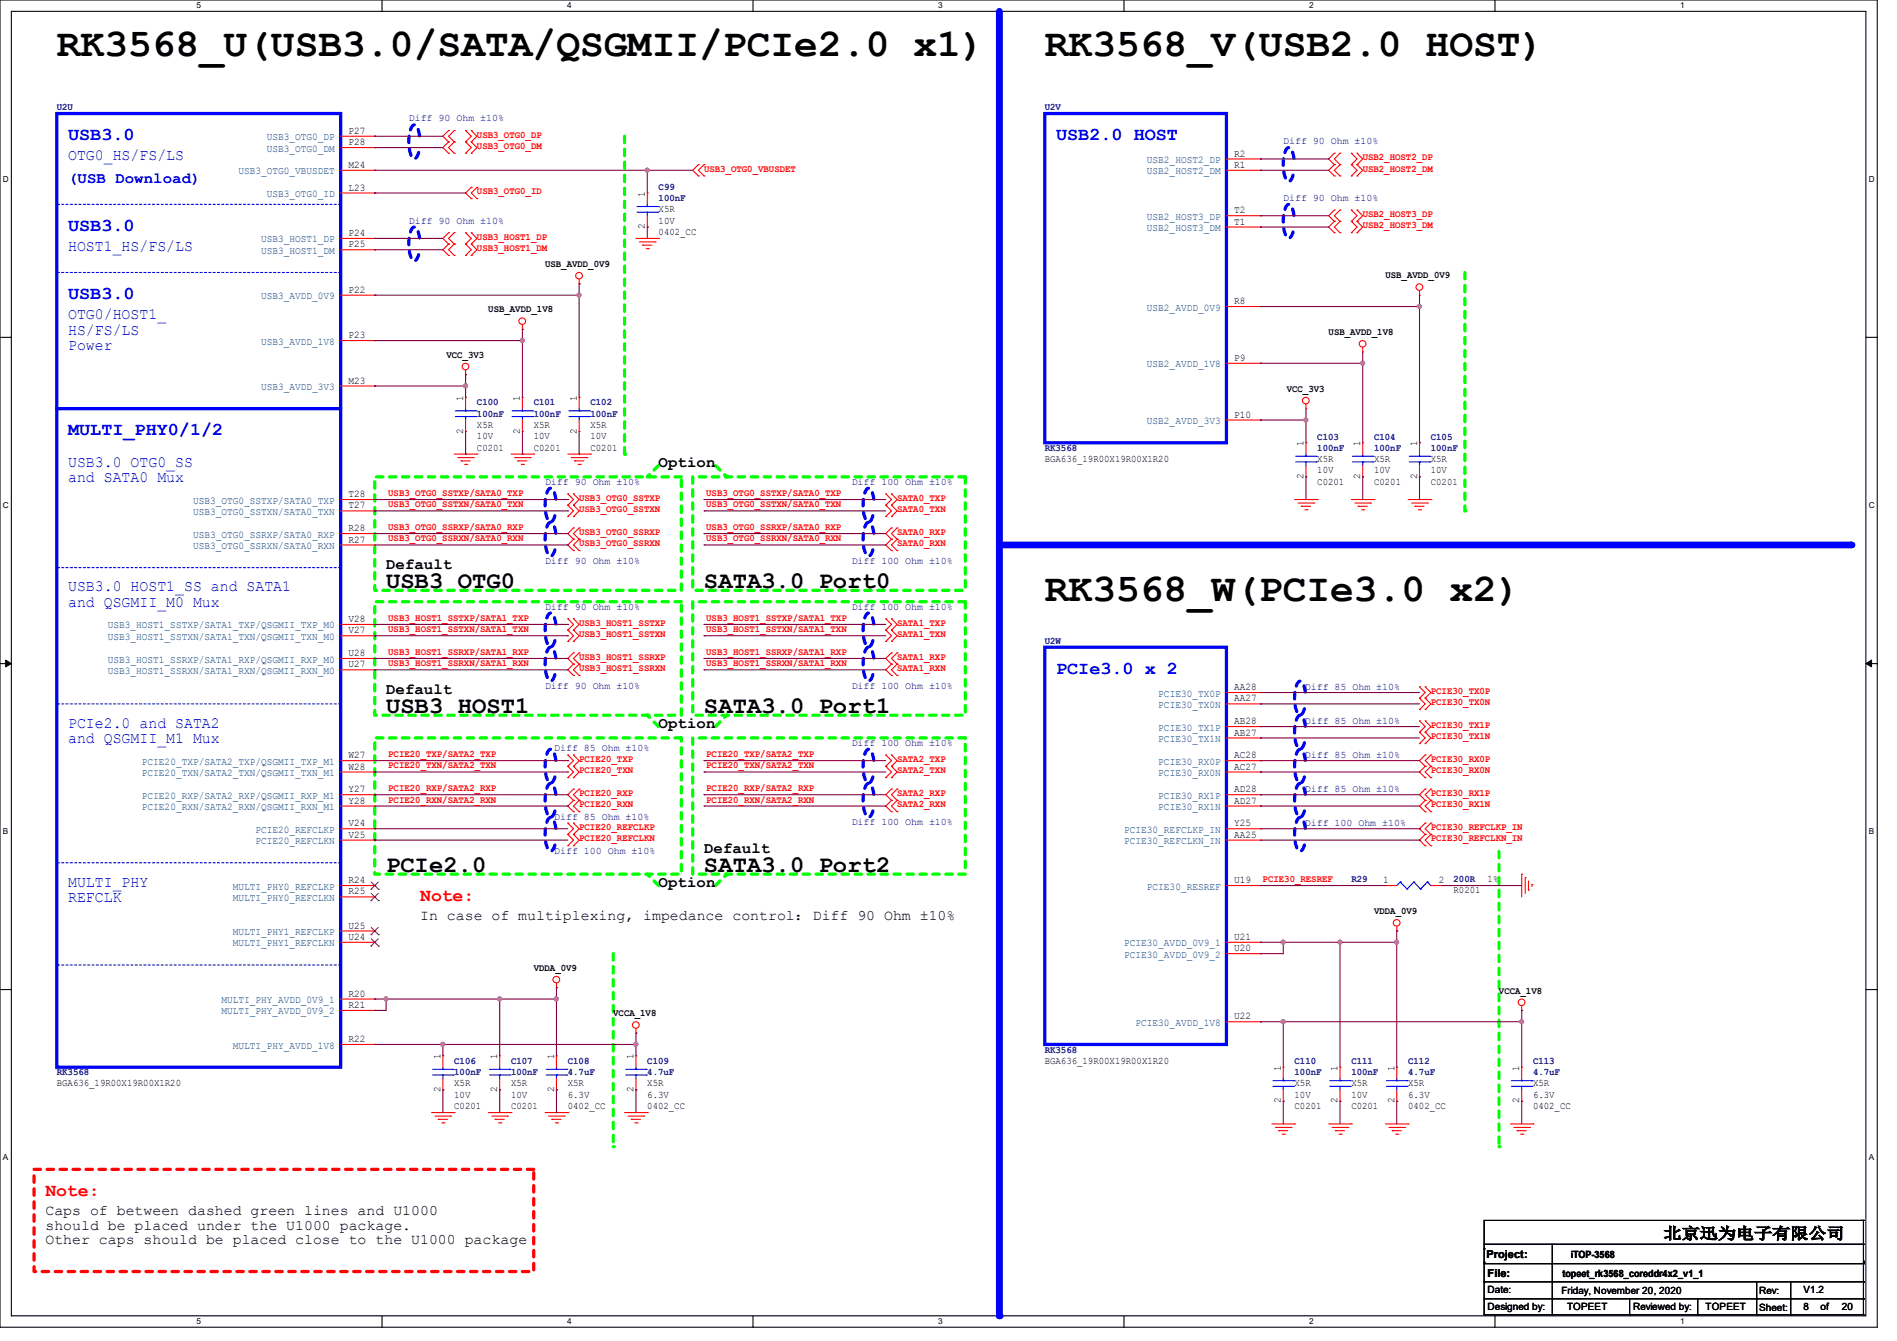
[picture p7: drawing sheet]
<svg xmlns="http://www.w3.org/2000/svg" width="297mm" height="210mm" viewBox="0 0 297 210" stroke-linecap="round" stroke-linejoin="round" font-family="sans-serif">
<path d="M0 0h293.9v207.9h-293.9zM1.8 1.8h290.3v204.3h-290.3z" fill="none" stroke="#000" stroke-width=".17"/>
<g fill="#fff">
<path d="M30.8 .2h.7v1.4h-.7z"/>
<path d="M30.8 206.2h.7v1.4h-.7z"/>
</g>
<path d="M59.8 0v1.8M59.8 206.1v1.8" fill="none" stroke="#000" stroke-width=".17"/>
<g fill="#fff">
<path d="M88.8 .2h.7v1.4h-.7z"/>
<path d="M88.8 206.2h.7v1.4h-.7z"/>
</g>
<path d="M117.9 0v1.8M117.9 206.1v1.8" fill="none" stroke="#000" stroke-width=".17"/>
<g fill="#fff">
<path d="M146.9 .2h.7v1.4h-.7z"/>
<path d="M146.9 206.2h.7v1.4h-.7z"/>
</g>
<path d="M176 0v1.8M176 206.1v1.8" fill="none" stroke="#000" stroke-width=".17"/>
<g fill="#fff">
<path d="M205 .2h.7v1.4h-.7z"/>
<path d="M205 206.2h.7v1.4h-.7z"/>
</g>
<path d="M234.1 0v1.8M234.1 206.1v1.8" fill="none" stroke="#000" stroke-width=".17"/>
<g fill="#fff">
<path d="M263.1 .2h.6v1.4h-.6z"/>
<path d="M263.1 206.2h.6v1.4h-.6z"/>
<path d="M.5 27.3h.9v1.4h-.9z"/>
<path d="M292.6 27.3h.9v1.4h-.9z"/>
<path d="M.5 78.4h.9v1.4h-.9z"/>
<path d="M292.6 78.4h.9v1.4h-.9z"/>
</g>
<path d="M0 52.8h1.8M292.1 52.8h1.8" fill="none" stroke="#000" stroke-width=".17"/>
<g fill="#fff">
<path d="M.5 129.5h.8v1.4h-.8z"/>
<path d="M292.6 129.5h.8v1.4h-.8z"/>
</g>
<path d="M0 103.9h1.8M292.1 103.9h1.8" fill="none" stroke="#000" stroke-width=".17"/>
<path d="M.9 103.4l.9 .5-.9 .5zM292.1 103.9l.9-.5v1z" fill="#000" stroke="#000" stroke-width=".16"/>
<g fill="#fff">
<path d="M.5 180.5h.8v1.4h-.8z"/>
<path d="M292.6 180.5h.8v1.4h-.8z"/>
</g>
<path d="M0 155h1.8M292.1 155h1.8" fill="none" stroke="#000" stroke-width=".17"/>
<path d="M156.5 1.8v204.3" fill="none" stroke="#00f" stroke-width="1.1"/>
<circle cx="156.5" cy="206.1" r=".53" fill="#00f"/>
<path d="M156.5 85.3h133.3" fill="none" stroke="#00f" stroke-width="1.1"/>
<circle cx="289.8" cy="85.3" r=".53" fill="#00f"/>
<path d="M97.8 21.3v49.8" fill="none" stroke="#0f0" stroke-width=".51" stroke-dasharray="1 1"/>
<circle cx="97.8" cy="71.1" r=".25" fill="#0f0" stroke-dasharray="1 1"/>
<path d="M96 149.4v30.2" fill="none" stroke="#0f0" stroke-width=".51" stroke-dasharray="1 1"/>
<circle cx="96" cy="179.6" r=".25" fill="#0f0" stroke-dasharray="1 1"/>
<path d="M229.4 42.7v37.3" fill="none" stroke="#0f0" stroke-width=".51" stroke-dasharray="1 1"/>
<circle cx="229.4" cy="80" r=".25" fill="#0f0" stroke-dasharray="1 1"/>
<path d="M234.7 133.3v46.3" fill="none" stroke="#0f0" stroke-width=".51" stroke-dasharray="1 1"/>
<circle cx="234.7" cy="179.6" r=".25" fill="#0f0" stroke-dasharray="1 1"/>
<path d="M5.3 183.1h78.3v16h-78.3z" fill="none" stroke="#f00" stroke-width=".51" stroke-dasharray="1 1"/>
<path d="M58.7 74.7h48v17.8h-48zM108.5 74.7h42.6v17.8h-42.6zM58.7 94.2h48v17.8h-48zM108.5 94.2h42.6v17.8h-42.6zM58.7 115.6h48v21.3h-48zM108.5 115.6h42.6v21.3h-42.6zM103.1 138.7l-1.8-1.8" fill="none" stroke="#0f0" stroke-width=".51" stroke-dasharray="1 1"/>
<g fill="none" stroke="#00f" stroke-width=".51" stroke-dasharray="1 1">
<path d="M65.7 21.3a2.02 2.02 0 0 0-.8-1.7 1.41 1.41 0 0 0-.8 1.3 5.6 5.6 0 0 0 .5 3.9h.3a1.41 1.41 0 0 0 .7-1.3l.1-.6M65.7 37.3a2.02 2.02 0 0 0-.8-1.7 1.41 1.41 0 0 0-.8 1.3 5.6 5.6 0 0 0 .5 3.9l.3 .1a1.41 1.41 0 0 0 .7-1.4l.1-.6M202.6 24.8a2.02 2.02 0 0 0-.8-1.7 1.41 1.41 0 0 0-.8 1.3 5.6 5.6 0 0 0 .6 3.9l.2 .1a1.41 1.41 0 0 0 .7-1.3l.1-.7M202.6 33.7a2.02 2.02 0 0 0-.8-1.7 1.41 1.41 0 0 0-.8 1.3 5.6 5.6 0 0 0 .6 3.9l.2 .1a1.41 1.41 0 0 0 .7-1.3l.1-.7M87 78.2a2.02 2.02 0 0 0-.8-1.7 1.41 1.41 0 0 0-.7 1.3 5.6 5.6 0 0 0 .5 3.9h.2a1.41 1.41 0 0 0 .8-1.3l.1-.6M136.8 78.2a2.02 2.02 0 0 0-.8-1.7 1.41 1.41 0 0 0-.8 1.3 5.6 5.6 0 0 0 .6 3.9h.2a1.41 1.41 0 0 0 .7-1.3l.1-.6M87 97.7a2.02 2.02 0 0 0-.8-1.7 1.41 1.41 0 0 0-.7 1.3 5.6 5.6 0 0 0 .5 3.9l.2 .1a1.41 1.41 0 0 0 .8-1.3l.1-.7M87 83.5a2.02 2.02 0 0 0-.8-1.7 1.41 1.41 0 0 0-.7 1.3 5.6 5.6 0 0 0 .5 3.9l.2 .1a1.41 1.41 0 0 0 .8-1.3l.1-.7M136.8 83.5a2.02 2.02 0 0 0-.8-1.7 1.41 1.41 0 0 0-.8 1.3 5.6 5.6 0 0 0 .6 3.9l.2 .1a1.41 1.41 0 0 0 .7-1.3l.1-.7M136.8 97.7a2.02 2.02 0 0 0-.8-1.7 1.41 1.41 0 0 0-.8 1.3 5.6 5.6 0 0 0 .6 3.9l.2 .1a1.41 1.41 0 0 0 .7-1.3l.1-.7M87 103.1a2.02 2.02 0 0 0-.8-1.8 1.41 1.41 0 0 0-.7 1.4 5.6 5.6 0 0 0 .5 3.8l.2 .1a1.41 1.41 0 0 0 .8-1.3l.1-.6M87 119.1a2.02 2.02 0 0 0-.8-1.8 1.41 1.41 0 0 0-.7 1.4 5.6 5.6 0 0 0 .5 3.8l.2 .1a1.41 1.41 0 0 0 .8-1.3l.1-.6"/>
<path d="M136.8 103.1a2.02 2.02 0 0 0-.8-1.8 1.41 1.41 0 0 0-.8 1.4 5.6 5.6 0 0 0 .6 3.8l.2 .1a1.41 1.41 0 0 0 .7-1.3l.1-.6M136.8 119.1a2.02 2.02 0 0 0-.8-1.8 1.41 1.41 0 0 0-.8 1.4 5.6 5.6 0 0 0 .6 3.8l.2 .1a1.41 1.41 0 0 0 .7-1.3l.1-.6M204.4 108.4a2.02 2.02 0 0 0-.8-1.7 1.41 1.41 0 0 0-.8 1.3 5.6 5.6 0 0 0 .5 3.9l.3 .1a1.41 1.41 0 0 0 .7-1.3l.1-.7M204.4 113.7a2.02 2.02 0 0 0-.8-1.7 1.41 1.41 0 0 0-.8 1.3 5.6 5.6 0 0 0 .5 3.9l.3 .1a1.41 1.41 0 0 0 .7-1.3l.1-.7M204.4 119.1a2.02 2.02 0 0 0-.8-1.8 1.41 1.41 0 0 0-.8 1.4 5.6 5.6 0 0 0 .5 3.8l.3 .1a1.41 1.41 0 0 0 .7-1.3l.1-.6M87 124.4a2.02 2.02 0 0 0-.8-1.7 1.41 1.41 0 0 0-.7 1.3 5.6 5.6 0 0 0 .5 3.9l.2 .1a1.41 1.41 0 0 0 .8-1.3l.1-.7M87 129.7a2.02 2.02 0 0 0-.8-1.7 1.41 1.41 0 0 0-.7 1.3 5.6 5.6 0 0 0 .5 3.9l.2 .1a1.41 1.41 0 0 0 .8-1.3l.1-.7M136.8 124.4a2.02 2.02 0 0 0-.8-1.7 1.41 1.41 0 0 0-.8 1.3 5.6 5.6 0 0 0 .6 3.9l.2 .1a1.41 1.41 0 0 0 .7-1.3l.1-.7M204.4 124.4a2.02 2.02 0 0 0-.8-1.7 1.41 1.41 0 0 0-.8 1.3 5.6 5.6 0 0 0 .5 3.9l.3 .1a1.41 1.41 0 0 0 .7-1.3l.1-.7M204.4 129.7a2.02 2.02 0 0 0-.8-1.7 1.41 1.41 0 0 0-.8 1.3 5.6 5.6 0 0 0 .5 3.9l.3 .1a1.41 1.41 0 0 0 .7-1.3l.1-.7"/>
</g>
<circle cx="101.3" cy="136.9" r=".25" fill="#0f0" stroke-dasharray="1 1"/>
<path d="M112 138.7l1.8-1.8" fill="none" stroke="#0f0" stroke-width=".51" stroke-dasharray="1 1"/>
<circle cx="113.8" cy="136.9" r=".25" fill="#0f0" stroke-dasharray="1 1"/>
<path d="M103.1 113.8l-1.8-1.8" fill="none" stroke="#0f0" stroke-width=".51" stroke-dasharray="1 1"/>
<circle cx="101.3" cy="112" r=".25" fill="#0f0" stroke-dasharray="1 1"/>
<path d="M112 113.8l1.8-1.8" fill="none" stroke="#0f0" stroke-width=".51" stroke-dasharray="1 1"/>
<circle cx="113.8" cy="112" r=".25" fill="#0f0" stroke-dasharray="1 1"/>
<path d="M103.1 72.9l-1.8 1.8" fill="none" stroke="#0f0" stroke-width=".51" stroke-dasharray="1 1"/>
<circle cx="101.3" cy="74.7" r=".25" fill="#0f0" stroke-dasharray="1 1"/>
<path d="M112 72.9l1.8 1.8" fill="none" stroke="#0f0" stroke-width=".51" stroke-dasharray="1 1"/>
<circle cx="113.8" cy="74.7" r=".25" fill="#0f0" stroke-dasharray="1 1"/>
<g fill="none" stroke="#f00" stroke-width=".17">
<path d="M70.2 20.4h.1M70.2 22.2h.1M70.2 24h.1M70.2 36.4h.1M70.2 38.2h.1M70.2 20.4l-.9 .9 .9 .9M70.2 22.2l-.9 .9 .9 .9M70.2 36.4l-.9 .9 .9 .9M70.2 38.2l-.9 .9 .9 .9M71.1 22.2h.1M71.1 20.4h.1M71.1 24h.1"/>
<path d="M71.1 38.2h.1M71.1 36.4h.1M71.1 20.4l-.9 .9 .9 .9M71.1 22.2l-.9 .9 .9 .9M71.1 36.4l-.9 .9 .9 .9M71.1 38.2l-.9 .9 .9 .9M72.9 22.2h.1M72.9 20.4h.1M72.9 24h.1M72.9 38.2h.1M72.9 36.4h.1M72.9 20.4l.9 .9-.9 .9"/>
<path d="M72.9 22.2l.9 .9-.9 .9M72.9 36.4l.9 .9-.9 .9M72.9 38.2l.9 .9-.9 .9M73.8 22.2h.1M73.8 20.4h.1M73.8 24h.1M73.8 29.3h.1M73.8 31.1h.1M73.8 38.2h.1M73.8 36.4h.1M73.8 20.4l.9 .9-.9 .9M73.8 22.2l.9 .9-.9 .9"/>
<path d="M73.8 29.3l-.9 .9 .9 .9M73.8 36.4l.9 .9-.9 .9M73.8 38.2l.9 .9-.9 .9M74.7 31.1h.1M74.7 29.3h.1M74.7 29.3l-.9 .9 .9 .9M99.6 37.3h3.5M100.1 37.9h2.5M100.6 38.4h.1M100.6 38.4h1.5M101.2 38.9h.3M101.5 38.9h.1"/>
<path d="M102.6 37.9h.1M103.1 37.3h.1M109.3 25.8h.1M109.3 27.6h.1M109.3 25.8l-.8 .9 .8 .9M110.2 27.6h.1M110.2 25.8h.1M110.2 25.8l-.9 .9 .9 .9M208.9 24h.1M208.9 25.8h.1M208.9 27.6h.1M208.9 32.9h.1"/>
<path d="M208.9 34.7h.1M208.9 36.4h.1M208.9 24l-.9 .9 .9 .9M208.9 25.8l-.9 .9 .9 .9M208.9 32.9l-.9 .9 .9 .9M208.9 34.7l-.9 .9 .9 .8M209.8 25.8h.1M209.8 24h.1M209.8 27.6h.1M209.8 34.7h.1M209.8 32.9h.1M209.8 36.4h.1"/>
<path d="M209.8 24l-.9 .9 .9 .9M209.8 25.8l-.9 .9 .9 .9M209.8 32.9l-.9 .9 .9 .9M209.8 34.7l-.9 .9 .9 .8M211.6 25.8h.1M211.6 24h.1M211.6 27.6h.1M211.6 34.7h.1M211.6 32.9h.1M211.6 36.4h.1M211.6 24l.9 .9-.9 .9M211.6 25.8l.9 .9-.9 .9"/>
<path d="M211.6 32.9l.9 .9-.9 .9M211.6 34.7l.9 .9-.9 .8M212.5 25.8h.1M212.5 24h.1M212.5 27.6h.1M212.5 34.7h.1M212.5 32.9h.1M212.5 36.4h.1M212.5 24l.9 .9-.9 .9M212.5 25.8l.9 .9-.9 .9M212.5 32.9l.9 .9-.9 .9M212.5 34.7l.9 .9-.9 .8"/>
<path d="M70.2 40h.1M71.1 40h.1M72.9 58.7h.1M72.9 40h.1M72.9 58v.7M73.8 40h.1M81.8 51.6h.1M81.8 50.8v.8M90.7 44.4h.1M90.7 43.7v.7M213.4 55.1h.1M213.4 54.4v.7"/>
<path d="M222.2 46.2h.1M222.2 45.5v.7M71.1 71.1h3.6M71.7 71.7h2.4M72.2 72.2h.1M72.2 72.2h1.4M72.7 72.7h.4M73.1 72.7h.1M74.1 71.7h.1M74.7 71.1h.1M80 71.1h3.6M80.6 71.7h2.4"/>
<path d="M81.1 72.2h.1M81.1 72.2h1.4M81.6 72.7h.4M82 72.7h.1M83 71.7h.1M83.6 71.1h.1M88.9 79.1h.1M88.9 77.3h.1M88.9 71.1h3.6M88.9 77.3l.9 .9-.9 .9M88.9 79.1l.9 .9-.9 .9M89.5 71.7h2.4"/>
<path d="M89.8 79.1h.1M89.8 77.3h.1M89.8 77.3l.9 .9-.9 .9M89.8 79.1l.9 .9-.9 .9M90 72.2h.1M90 72.2h1.4M90.5 72.7h.3M90.7 62.2h.1M90.7 67.6h.1M90.7 62.2v1.8M90.7 65.8v1.8M90.8 72.7h.1"/>
<path d="M91.9 71.7h.1M92.5 71.1h.1M138.7 79.1h.1M138.7 77.3h.1M138.7 79.1l.9 .9-.9 .9M138.7 77.3l.9 .9-.9 .9M139.6 79.1h.1M139.6 77.3h.1M139.6 79.1l.9 .9-.9 .9M139.6 77.3l.9 .9-.9 .9M202.7 78.2h3.5M203.2 78.8h2.5"/>
<path d="M203.8 79.3h.1M203.8 79.3h1.4M204.3 79.8h.3M204.5 64h.1M204.5 69.3h.1M204.5 74.7h.1M204.5 63.3v.7M204.5 69.3v1.8M204.5 72.9v1.8M204.6 79.8h.1M205.7 78.8h.1M206.2 78.2h.1"/>
<path d="M211.6 78.2h3.5M212.1 78.8h2.5M212.6 79.3h.1M212.6 79.3h1.5M213.2 79.8h.3M213.5 79.8h.1M214.6 78.8h.1M215.1 78.2h.1M220.5 78.2h3.5M221 78.8h2.5M221.5 79.3h.1M221.5 79.3h1.5"/>
<path d="M222.1 79.8h.3M222.2 69.3h.1M222.2 74.7h.1M222.2 69.3v1.8M222.2 72.9v1.8M222.4 79.8h.1M223.5 78.8h.1M224 78.2h.1M88.9 80.9h.1M88.9 98.7h.1M88.9 96.9h.1M88.9 96.9l.9 .9-.9 .9"/>
<path d="M88.9 98.7l.9 .9-.9 .9M89.8 80.9h.1M89.8 82.7h.1M89.8 84.5h.1M89.8 86.2h.1M89.8 98.7h.1M89.8 96.9h.1M89.8 82.7l-.9 .9 .9 .9M89.8 84.5l-.9 .8 .9 .9M89.8 96.9l.9 .9-.9 .9M89.8 98.7l.9 .9-.9 .9M90.7 84.5h.1"/>
<path d="M90.7 82.7h.1M90.7 86.2h.1M90.7 82.7l-.9 .9 .9 .9M90.7 84.5l-.9 .8 .9 .9M138.7 98.7h.1M138.7 96.9h.1M138.7 80.9h.1M138.7 96.9l.9 .9-.9 .9M138.7 98.7l.9 .9-.9 .9M139.6 98.7h.1M139.6 96.9h.1M139.6 80.9h.1"/>
<path d="M139.6 82.7h.1M139.6 84.5h.1M139.6 86.2h.1M139.6 82.7l-.9 .9 .9 .9M139.6 96.9l.9 .9-.9 .9M139.6 98.7l.9 .9-.9 .9M139.6 84.5l-.9 .8 .9 .9M140.5 84.5h.1M140.5 82.7h.1M140.5 86.2h.1M140.5 82.7l-.9 .9 .9 .9M140.5 84.5l-.9 .8 .9 .9"/>
<path d="M88.9 100.5h.1M88.9 118.2h.1M88.9 118.2l.9 .9-.9 .9M89.8 100.5h.1M89.8 102.2h.1M89.8 104h.1M89.8 105.8h.1M89.8 118.2h.1M89.8 102.2l-.9 .9 .9 .9M89.8 104l-.9 .9 .9 .9M89.8 118.2l.9 .9-.9 .9M90.7 104h.1"/>
<path d="M90.7 102.2h.1M90.7 105.8h.1M90.7 102.2l-.9 .9 .9 .9M90.7 104l-.9 .9 .9 .9M138.7 118.2h.1M138.7 100.5h.1M138.7 118.2l.9 .9-.9 .9M139.6 118.2h.1M139.6 100.5h.1M139.6 102.2h.1M139.6 104h.1M139.6 105.8h.1"/>
<path d="M139.6 104l-.9 .9 .9 .9M139.6 118.2l.9 .9-.9 .9M139.6 102.2l-.9 .9 .9 .9M140.5 104h.1M140.5 102.2h.1M140.5 105.8h.1M140.5 104l-.9 .9 .9 .9M140.5 102.2l-.9 .9 .9 .9M192 108.5h5.4M192 110.2h5.4M192 113.8h5.4M192 115.6h5.4"/>
<path d="M192 119.1h5.4M197.4 108.5h.1M197.4 110.2h.1M197.4 113.8h.1M197.4 115.6h.1M197.4 119.1h.1M222.2 109.3h.1M222.2 107.6h.1M222.2 111.1h.1M222.2 114.7h.1M222.2 112.9h.1M222.2 116.5h.1"/>
<path d="M222.2 107.6l.9 .9-.9 .8M222.2 109.3l.9 .9-.9 .9M222.2 112.9l.9 .9-.9 .9M222.2 114.7l.9 .9-.9 .9M223.1 109.3h.1M223.1 107.6h.1M223.1 111.1h.1M223.1 114.7h.1M223.1 112.9h.1M223.1 116.5h.1M223.1 118.2h.1M223.1 107.6l.9 .9-.9 .8"/>
<path d="M223.1 109.3l.9 .9-.9 .9M223.1 112.9l.9 .9-.9 .9M223.1 114.7l.9 .9-.9 .9M223.1 118.2l-.9 .9 .9 .9M224 118.2h.1M224 118.2l-.9 .9 .9 .9M88.9 130.7h.1M88.9 128.9h.1M88.9 132.5h.1M88.9 120h.1M88.9 121.8h.1M88.9 128.9l.9 .9-.9 .9"/>
<path d="M88.9 130.7l.9 .9-.9 .9M88.9 120l.9 .9-.9 .9M89.8 130.7h.1M89.8 128.9h.1M89.8 132.5h.1M89.8 120h.1M89.8 121.8h.1M89.8 123.6h.1M89.8 125.3h.1M89.8 127.1h.1M89.8 128.9l.9 .9-.9 .9M89.8 130.7l.9 .9-.9 .9"/>
<path d="M89.8 120l.9 .9-.9 .9M89.8 123.6l-.9 .9 .9 .8M89.8 125.3l-.9 .9 .9 .9M90.7 125.3h.1M90.7 123.6h.1M90.7 127.1h.1M90.7 123.6l-.9 .9 .9 .8M90.7 125.3l-.9 .9 .9 .9M138.7 120h.1M138.7 121.8h.1M138.7 120l.9 .9-.9 .9M139.6 120h.1"/>
<path d="M139.6 121.8h.1M139.6 123.6h.1M139.6 125.3h.1M139.6 127.1h.1M139.6 120l.9 .9-.9 .9M139.6 123.6l-.9 .9 .9 .8M139.6 125.3l-.9 .9 .9 .9M140.5 125.3h.1M140.5 123.6h.1M140.5 127.1h.1M140.5 123.6l-.9 .9 .9 .8M140.5 125.3l-.9 .9 .9 .9"/>
<path d="M192 120.9h5.4M192 124.5h5.4M192 126.2h5.4M192 129.8h5.4M192 131.6h5.4M192 138.7h5.4M197.4 120.9h.1M197.4 124.5h.1M197.4 126.2h.1M197.4 129.8h.1M197.4 131.6h.1M197.4 138.7h.1"/>
<path d="M223.1 120h.1M223.1 121.8h.1M223.1 123.6h.1M223.1 125.3h.1M223.1 127.1h.1M223.1 128.9h.1M223.1 130.7h.1M223.1 132.5h.1M223.1 120l-.9 .9 .9 .9M223.1 123.6l-.9 .9 .9 .8M223.1 125.3l-.9 .9 .9 .9M223.1 128.9l-.9 .9 .9 .9"/>
<path d="M223.1 130.7l-.9 .9 .9 .9M224 120h.1M224 121.8h.1M224 125.3h.1M224 123.6h.1M224 127.1h.1M224 130.7h.1M224 128.9h.1M224 132.5h.1M224 120l-.9 .9 .9 .9M224 123.6l-.9 .9 .9 .8M224 125.3l-.9 .9 .9 .9"/>
<path d="M224 128.9l-.9 .9 .9 .9M224 130.7l-.9 .9 .9 .9M238.3 136.9h.1M238.3 136.9v3.6M238.8 137.5h.1M238.8 137.5v2.4M239.3 139.4h.1M239.3 138v1.4M239.9 138.5h.1M239.9 138.5v.4M87.1 154.7h.1M87.1 154v.7"/>
<path d="M192 147.6h5.4M192 149.4h5.4M197.4 147.6h.1M197.4 149.4h.1M218.7 145.8h.1M218.7 145.1v.7M238.3 158.2h.1M238.3 157.5v.7M67.6 174.2h3.5M68.1 174.8h2.5M68.6 175.3h.1M68.6 175.3h1.5"/>
<path d="M69.2 175.9h.3M69.5 175.9h.1M70.6 174.8h.1M71.1 174.2h.1M76.5 174.2h3.5M77 174.8h2.5M77.5 175.3h.1M77.5 175.3h1.5M78.1 175.9h.3M78.4 175.9h.1M79.5 174.8h.1M80 174.2h.1"/>
<path d="M85.3 174.2h3.6M85.9 174.8h2.4M86.4 175.3h.1M86.4 175.3h1.4M87 175.9h.3M87.1 165.4h.1M87.1 170.7h.1M87.1 165.4v1.7M87.1 168.9v1.8M87.3 175.9h.1M88.3 174.8h.1M88.9 174.2h.1"/>
<path d="M97.8 174.2h3.5M98.3 174.8h2.5M98.8 175.3h.1M98.8 175.3h1.5M99.4 175.9h.3M99.6 161.8h.1M99.6 161.1v.7M99.7 175.9h.1M100.8 174.8h.1M101.3 174.2h.1M192 160h5.4M197.4 160h.1"/>
<path d="M199.1 176h3.6M199.7 176.6h2.4M200.2 177.1h.1M200.2 177.1h1.4M200.7 177.6h.4M201.1 177.6h.1M202.1 176.6h.1M202.7 176h.1M208 176h3.6M208.6 176.6h2.4M209.1 177.1h.1M209.1 177.1h1.4"/>
<path d="M209.6 177.6h.4M209.8 167.1h.1M209.8 172.5h.1M209.8 167.1v1.8M209.8 170.7v1.8M210 177.6h.1M211 176.6h.1M211.6 176h.1M216.9 176h3.6M217.5 176.6h2.4M218 177.1h.1M218 177.1h1.4"/>
<path d="M218.5 177.6h.4M218.9 177.6h.1M219.9 176.6h.1M220.5 176h.1M236.5 176h3.5M237 176.6h2.5M237.5 177.1h.1M237.5 177.1h1.5M238.1 177.6h.3M238.4 177.6h.1M239.5 176.6h.1M240 176h.1"/>
<circle cx="72.9" cy="57.4" r=".52"/>
<circle cx="81.8" cy="50.3" r=".52"/>
<circle cx="90.7" cy="43.2" r=".52"/>
<circle cx="213.3" cy="53.8" r=".52"/>
<circle cx="222.2" cy="45" r=".52"/>
<circle cx="204.5" cy="62.7" r=".52"/>
<circle cx="87.1" cy="153.4" r=".52"/>
<circle cx="218.7" cy="144.5" r=".52"/>
<circle cx="238.2" cy="157" r=".52"/>
<circle cx="99.6" cy="160.5" r=".52"/>
</g>
<g fill="none" stroke="#000" stroke-width=".17">
<path d="M232.4 195.6h.1M232.4 197.7h.1M232.4 194.9h59.4M232.4 197.9h59.4M243 194.9v11M291.4 191.1h.1M291.8 194.9h.1M291.8 191.1h.1M291.8 197.9h.1M291.8 197.5h.1M291.8 197.7h.1M291.8 191.1h-59.4v14.8"/>
<path d="M291.8 191.1v14.8M232.4 200.7h.1M232.4 205.9h.1M232.4 200.7h59.4M232.4 205.9h59.4M232.4 203.4h59.4M243 205.9h.1M255.1 205.9h.1M255.1 203.4v2.5M265.8 205.9h.1M265.8 203.4v2.5M275 205.9h.1"/>
<path d="M275 203.4h.1M275 200.7v5.2M280.4 205.9h.1M280.4 200.7v5.2M291.8 200.7h.1M291.8 203.4h.1M291.8 205.9h.1"/>
</g>
<g fill="none" stroke="#00f" stroke-width=".17">
<path d="M89.1 65.2h3.2M89.1 64.3h3.2M90.7 64.3h.1M90.7 65.2h.1M90.7 64v.3M90.7 65.2v.6M92.3 65.2h.1M92.3 64.3h.1M202.9 72.3h3.2M202.9 71.5h3.2M204.5 71.5h.1M204.5 72.3h.1"/>
<path d="M204.5 71.1v.4M204.5 72.3v.6M206.1 72.3h.1M206.1 71.5h.1M220.6 72.3h3.3M220.6 71.5h3.3M222.2 71.5h.1M222.2 72.3h.1M222.2 71.1v.4M222.2 72.3v.6M223.9 72.3h.1M223.9 71.5h.1"/>
<path d="M85.5 168.4h3.2M85.5 167.5h3.2M87.1 167.5h.1M87.1 168.4h.1M87.1 167.1v.4M87.1 168.4v.5M88.7 168.4h.1M88.7 167.5h.1M208.2 170.1h3.2M208.2 169.2h3.2M209.8 169.2h.1M209.8 170.1h.1"/>
<path d="M209.8 168.9v.3M209.8 170.1v.6M211.4 170.1h.1M211.4 169.2h.1"/>
</g>
<path d="M8.9 17.8h44.4v149.3h-44.4zM8.9 64h44.4M163.6 101.3h28.4v62.3h-28.4z" fill="none" stroke="#00f" stroke-width=".51"/>
<path d="M8.9 42.7h.1M53.3 42.7h-44.4" fill="none" stroke="#00f" stroke-width=".17" stroke-dasharray=".3 .3"/>
<circle cx="8.9" cy="64" r=".25" fill="#00f"/>
<path d="M8.9 32h.1M53.3 32h-44.4M8.9 88.9h.1M53.3 88.9h-44.4M8.9 110.2h.1M53.3 110.2h-44.4M8.9 135.1h.1M53.3 135.1h-44.4M8.9 151.1h.1M53.3 151.1h-44.4" fill="none" stroke="#00f" stroke-width=".17" stroke-dasharray=".3 .3"/>
<g fill="none" stroke="#f00" stroke-width=".17">
<path d="M53.3 21.3h5.4M53.3 23.1h5.4M53.3 26.7h5.4M53.3 30.2h5.4M53.3 37.3h5.4M53.3 39.1h5.4M58.7 21.3h.1M58.7 23.1h.1M58.7 26.7h.1M58.7 30.2h.1M58.7 37.3h.1M58.7 39.1h.1"/>
<path d="M101.3 30.2h.1M101.3 35.6h.1M101.3 30.2v1.8M101.3 33.8v1.8M192 26.7h5.4M192 24.9h5.4M192 33.8h5.4M192 35.6h5.4M197.4 24.9h.1M197.4 26.7h.1M197.4 33.8h.1M197.4 35.6h.1"/>
<path d="M53.3 46.2h5.4M53.3 53.3h5.4M58.7 46.2h.1M58.7 53.3h.1M192 48h5.4M192 56.9h5.4M197.4 48h.1M197.4 56.9h.1M53.3 60.5h5.4M53.3 78.2h5.4M58.7 60.5h.1M58.7 78.2h.1"/>
<path d="M72.9 62.2h.1M72.9 67.6h.1M72.9 62.2v1.8M72.9 65.8v1.8M81.8 62.2h.1M81.8 67.6h.1M81.8 62.2v1.8M81.8 65.8v1.8M192 65.8h5.4M197.4 65.8h.1M213.4 69.3h.1M213.4 74.7h.1"/>
<path d="M213.4 69.3v1.8M213.4 72.9v1.8M53.3 80h5.4M53.3 83.6h5.4M53.3 85.3h5.4M53.3 97.8h5.4M53.3 99.6h5.4M58.7 80h.1M58.7 83.6h.1M58.7 85.3h.1M58.7 97.8h.1M58.7 99.6h.1"/>
<path d="M53.3 103.1h5.4M53.3 104.9h5.4M53.3 119.1h5.4M58.7 103.1h.1M58.7 104.9h.1M58.7 119.1h.1M53.3 138.7h5.4M53.3 120.9h5.4M53.3 124.5h5.4M53.3 126.2h5.4M53.3 129.8h5.4M53.3 131.6h5.4"/>
<path d="M58.7 138.7h.1M58.7 120.9h.1M58.7 124.5h.1M58.7 126.2h.1M58.7 129.8h.1M58.7 131.6h.1M216.9 138.7h.1M216.9 138.7h1.8M224 138.7h1.8M225.8 138.7h.1M53.3 140.5h5.4M53.3 145.8h5.4"/>
<path d="M53.3 147.6h5.4M53.3 158.2h5.4M53.3 156.5h5.4M58.7 140.5h.1M58.7 145.8h.1M58.7 147.6h.1M58.7 158.2h.1M58.7 156.5h.1M53.3 163.6h5.4M58.7 163.6h.1M69.3 165.4h.1M69.3 170.7h.1"/>
<path d="M69.3 165.4v1.7M69.3 168.9v1.8M78.2 165.4h.1M78.2 170.7h.1M78.2 165.4v1.7M78.2 168.9v1.8M99.6 165.4h.1M99.6 170.7h.1M99.6 165.4v1.7M99.6 168.9v1.8M200.9 167.1h.1M200.9 172.5h.1"/>
<path d="M200.9 167.1v1.8M200.9 170.7v1.8M218.7 167.1h.1M218.7 172.5h.1M218.7 167.1v1.8M218.7 170.7v1.8M238.3 167.1h.1M238.3 172.5h.1M238.3 167.1v1.8M238.3 170.7v1.8"/>
</g>
<g fill="none" stroke="#804000" stroke-width=".16">
<path d="M58.1 139.3h.1M58.1 138.1l1.2 1.2M58.1 139.9l1.2 1.2M59.2 138.1l-1.1 1.2M59.2 139.9l-1.1 1.2M59.3 139.3h.1M58.1 141.1h.1M58.1 146.4h.1M58.1 148.2h.1M58.1 145.2l1.2 1.2M58.1 147l1.2 1.2M59.2 145.2l-1.1 1.2"/>
<path d="M59.2 147l-1.1 1.2M59.3 141.1h.1M59.3 146.4h.1M59.3 148.2h.1"/>
</g>
<g fill="none" stroke="#00f" stroke-width=".17">
<path d="M99.7 33.2h3.3M99.7 32.3h3.3M101.3 32.3h.1M101.3 33.2h.1M101.3 32v.3M101.3 33.2v.6M103 33.2h.1M103 32.3h.1M71.3 65.2h3.2M71.3 64.3h3.2M72.9 64.3h.1M72.9 65.2h.1"/>
<path d="M72.9 64v.3M72.9 65.2v.6M74.5 65.2h.1M74.5 64.3h.1M80.2 65.2h3.2M80.2 64.3h3.2M81.8 64.3h.1M81.8 65.2h.1M81.8 64v.3M81.8 65.2v.6M83.4 65.2h.1M83.4 64.3h.1"/>
<path d="M211.8 72.3h3.2M211.8 71.5h3.2M213.4 71.5h.1M213.4 72.3h.1M213.4 71.1v.4M213.4 72.3v.6M215 72.3h.1M215 71.5h.1M219.2 138.1h.1M219.2 138.1l-.5 .6M219.2 138.1l1.1 1.1M220.3 139.2h.1"/>
<path d="M221.4 138.1h.1M221.4 138.1l-1.1 1.1M221.4 138.1l1 1.1M222.4 139.2h.1M223.5 138.1h.1M223.5 138.1l-1.1 1.1M223.5 138.1l.5 .6M224 138.7h.1M67.7 168.4h3.3M67.7 167.5h3.3M69.3 167.5h.1M69.3 168.4h.1"/>
<path d="M69.3 167.1v.4M69.3 168.4v.5M71 168.4h.1M71 167.5h.1M76.6 168.4h3.2M76.6 167.5h3.2M78.2 167.5h.1M78.2 168.4h.1M78.2 167.1v.4M78.2 168.4v.5M79.8 168.4h.1M79.8 167.5h.1"/>
<path d="M98 168.4h3.2M98 167.5h3.2M99.6 167.5h.1M99.6 168.4h.1M99.6 167.1v.4M99.6 168.4v.5M101.2 168.4h.1M101.2 167.5h.1M199.3 170.1h3.2M199.3 169.2h3.2M200.9 169.2h.1M200.9 170.1h.1"/>
<path d="M200.9 168.9v.3M200.9 170.1v.6M202.5 170.1h.1M202.5 169.2h.1M217.1 170.1h3.2M217.1 169.2h3.2M218.7 169.2h.1M218.7 170.1h.1M218.7 168.9v.3M218.7 170.1v.6M220.3 170.1h.1M220.3 169.2h.1"/>
<path d="M236.6 170.1h3.3M236.6 169.2h3.3M238.3 169.2h.1M238.3 170.1h.1M238.3 168.9v.3M238.3 170.1v.6M239.9 170.1h.1M239.9 169.2h.1"/>
</g>
<path d="M163.6 17.8h28.4v51.5h-28.4z" fill="none" stroke="#00f" stroke-width=".51"/>
<g fill="none" stroke="#800040" stroke-width=".17">
<path d="M58.7 21.3h.1M58.7 23.1h.1M58.7 26.7h.1M58.7 30.2h.1M58.7 39.1h.1M58.7 37.3h.1M58.7 21.3h10.6M58.7 23.1h10.6M58.7 26.7h49.8M58.7 30.2h14.2M58.7 39.1h10.6M58.7 37.3h10.6"/>
<path d="M101.3 26.7h.1M101.3 35.6h.1M101.3 26.7v3.5M101.3 35.6v1.7M197.4 24.9h.1M197.4 26.7h.1M197.4 33.8h.1M197.4 35.6h.1M197.4 26.7h10.6M197.4 24.9h10.6M197.4 33.8h10.6M197.4 35.6h10.6"/>
<path d="M58.7 53.3h.1M58.7 46.2h.1M58.7 53.3h23.1M58.7 46.2h32M72.9 58.7h.1M72.9 58.7v3.5M81.8 53.3h.1M81.8 51.6h.1M81.8 51.6v10.6M90.7 46.2h.1M90.7 44.4h.1M90.7 44.4v17.8"/>
<path d="M197.4 56.9h.1M197.4 48h.1M197.4 56.9h16M197.4 48h24.8M213.4 56.9h.1M213.4 55.1v14.2M222.2 48h.1M222.2 46.2v23.1M58.7 60.5h.1M58.7 60.5h14.2M58.7 78.2h30.2M72.9 60.5h.1"/>
<path d="M72.9 71.1h.1M72.9 67.6v3.5M81.8 71.1h.1M81.8 67.6v3.5M88.9 78.2h.1M90.7 71.1h.1M90.7 67.6v3.5M110.2 78.2h.1M110.2 78.2h28.5M197.4 65.8h.1M197.4 65.8h7.1M204.5 65.8h.1"/>
<path d="M204.5 74.7h.1M204.5 64v5.3M204.5 74.7v3.5M213.4 74.7h.1M213.4 74.7v3.5M222.2 74.7h.1M222.2 69.3h.1M222.2 74.7v3.5M58.7 80h30.2M58.7 83.6h30.2M58.7 85.3h30.2M58.7 97.8h30.2"/>
<path d="M58.7 99.6h30.2M88.9 80h.1M88.9 83.6h.1M88.9 85.3h.1M88.9 97.8h.1M88.9 99.6h.1M110.2 97.8h.1M110.2 99.6h.1M110.2 80h.1M110.2 83.6h.1M110.2 85.3h.1M110.2 80h28.5"/>
<path d="M110.2 83.6h28.5M110.2 85.3h28.5M110.2 97.8h28.5M110.2 99.6h28.5M58.7 119.1h30.2M58.7 103.1h30.2M58.7 104.9h30.2M88.9 103.1h.1M88.9 104.9h.1M88.9 119.1h.1M110.2 119.1h.1M110.2 103.1h.1"/>
<path d="M110.2 104.9h.1M110.2 119.1h28.5M110.2 103.1h28.5M110.2 104.9h28.5M197.4 108.5h.1M197.4 110.2h.1M197.4 113.8h.1M197.4 115.6h.1M197.4 119.1h.1M197.4 108.5h24.8M197.4 110.2h24.8M197.4 113.8h24.8"/>
<path d="M197.4 115.6h24.8M197.4 119.1h24.8M58.7 129.8h.1M58.7 131.6h.1M58.7 120.9h30.2M58.7 124.5h30.2M58.7 126.2h30.2M58.7 129.8h30.2M58.7 131.6h30.2M88.9 120.9h.1M88.9 124.5h.1M88.9 126.2h.1"/>
<path d="M110.2 120.9h.1M110.2 124.5h.1M110.2 126.2h.1M110.2 120.9h28.5M110.2 124.5h28.5M110.2 126.2h28.5M197.4 120.9h.1M197.4 124.5h.1M197.4 126.2h.1M197.4 138.7h.1M197.4 120.9h24.8M197.4 124.5h24.8"/>
<path d="M197.4 126.2h24.8M197.4 138.7h19.5M197.4 129.8h24.8M197.4 131.6h24.8M222.2 131.6h.1M222.2 129.8h.1M225.8 138.7h.1M225.8 138.7h12.5M58.7 156.5h.1M58.7 158.2h.1M58.7 156.5h28.4M60.5 156.5h.1"/>
<path d="M60.5 156.5v1.7h-1.8M78.2 156.5h.1M78.2 156.5v8.9M87.1 156.5h.1M87.1 154.7h.1M87.1 154.7v10.7M197.4 147.6h.1M197.4 149.4h.1M197.4 147.6h21.3M200.9 147.6h.1M200.9 147.6v1.8h-3.5M209.8 147.6h.1"/>
<path d="M209.8 147.6v19.5M218.7 147.6h.1M218.7 145.8h.1M218.7 145.8v21.3M238.3 158.2h.1M238.3 158.2v8.9M58.7 163.6h.1M58.7 163.6h40.9M69.3 163.6h.1M69.3 170.7h.1M69.3 163.6v1.8M69.3 170.7v3.5"/>
<path d="M78.2 170.7h.1M78.2 170.7v3.5M87.1 170.7h.1M87.1 170.7v3.5M99.6 163.6h.1M99.6 161.8h.1M99.6 170.7h.1M99.6 161.8v3.6M99.6 170.7v3.5M197.4 160h.1M197.4 160h40.9M200.9 160h.1"/>
<path d="M200.9 172.5h.1M200.9 160v7.1M200.9 172.5v3.5M209.8 172.5h.1M209.8 172.5v3.5M218.7 172.5h.1M218.7 172.5v3.5M238.3 160h.1M238.3 172.5h.1M238.3 172.5v3.5"/>
</g>
<g fill="#f0f" stroke="#f0f" stroke-width=".17">
<circle cx="87.1" cy="156.4" r=".32"/>
<circle cx="101.3" cy="26.6" r=".32"/>
<circle cx="69.3" cy="163.6" r=".32"/>
<circle cx="99.5" cy="163.6" r=".32"/>
<circle cx="81.8" cy="53.3" r=".32"/>
<circle cx="72.9" cy="60.4" r=".32"/>
<circle cx="90.7" cy="46.2" r=".32"/>
<circle cx="209.8" cy="147.6" r=".32"/>
<circle cx="200.9" cy="147.6" r=".32"/>
<circle cx="218.7" cy="147.6" r=".32"/>
<circle cx="213.3" cy="56.9" r=".32"/>
<circle cx="222.2" cy="48" r=".32"/>
<circle cx="204.4" cy="65.8" r=".32"/>
<circle cx="78.2" cy="156.4" r=".32"/>
<circle cx="60.4" cy="156.4" r=".32"/>
<circle cx="200.9" cy="160" r=".32"/>
<circle cx="238.2" cy="160" r=".32"/>
</g>
<g font-size="6.2">
<text x="8.9" y="8.8">RK3568_U(USB3.0/SATA/QSGMII/PCIe2.0 x1)</text>
<text x="163.6" y="8.8">RK3568_V(USB2.0 HOST)</text>
<text x="163.6" y="94.1">RK3568_W(PCIe3.0 x2)</text>
</g>
<g font-size="3.7">
<text x="60.5" y="92.1">USB3 OTG0</text>
<text x="110.2" y="92.1">SATA3.0 Port0</text>
<text x="60.5" y="111.6">USB3 HOST1</text>
<text x="110.2" y="111.6">SATA3.0 Port1</text>
<text x="60.5" y="136.5">PCIe2.0</text>
<text x="110.2" y="136.5">SATA3.0 Port2</text>
</g>
<g font-size="2.8" fill="#00f">
<text x="10.7" y="21.9">USB3.0</text>
<text x="165.4" y="21.9">USB2.0 HOST</text>
<text x="10.7" y="36.2">USB3.0</text>
<text x="10.7" y="46.8">USB3.0</text>
<text x="10.7" y="68.2">MULTI_PHY0/1/2</text>
<text x="165.4" y="105.5">PCIe3.0 x 2</text>
</g>
<g font-size="2.8" fill="#f00">
<text x="65.8" y="141.1">Note:</text>
<text x="7.1" y="187.3">Note:</text>
</g>
<g font-size="2.5" fill="#00f">
<text x="10.7" y="25.1">OTG0_HS/FS/LS</text>
<text x="10.7" y="28.7">(USB Download)</text>
<text x="10.7" y="39.3">HOST1_HS/FS/LS</text>
<text x="10.7" y="50">OTG0/HOST1_</text>
<text x="10.7" y="52.4">HS/FS/LS</text>
<text x="10.7" y="54.9">Power</text>
<text x="10.7" y="73.1">USB3.0 OTG0_SS</text>
<text x="10.7" y="75.5">and SATA0 Mux</text>
<text x="10.7" y="92.6">USB3.0 HOST1_SS and SATA1</text>
<text x="10.7" y="95.1">and QSGMII_M0 Mux</text>
<text x="10.7" y="114">PCIe2.0 and SATA2</text>
<text x="10.7" y="116.4">and QSGMII_M1 Mux</text>
<text x="10.7" y="138.9">MULTI_PHY</text>
<text x="10.7" y="141.3">REFCLK</text>
</g>
<g font-size="2.5">
<text x="103.1" y="73.1">Option</text>
<text x="60.5" y="89.1">Default</text>
<text x="60.5" y="108.7">Default</text>
<text x="103.1" y="114">Option</text>
<text x="110.2" y="133.6">Default</text>
<text x="103.1" y="138.9">Option</text>
<text x="260.5" y="194">北京迅为电子有限公司</text>
</g>
<g font-size="2.3">
<text x="65.8" y="144.1">In case of multiplexing, impedance control：Diff 90 Ohm ±10%</text>
<text x="7.1" y="190.3">Caps of between dashed green lines and U1000</text>
<text x="7.1" y="192.6">should be placed under the U1000 package.</text>
<text x="7.1" y="194.9">Other caps should be placed close to the U1000 package</text>
</g>
<g font-size="1.7">
<text x="232.7" y="197">Project:</text>
<text x="232.9" y="200">File:</text>
</g>
<g font-size="1.6" fill="#000080">
<text x="8.9" y="17.3">U2U</text>
<text x="163.6" y="17.3">U2V</text>
<text x="64" y="19">Diff 90 Ohm ±10%</text>
<text x="200.9" y="22.6">Diff 90 Ohm ±10%</text>
<text x="103.1" y="29.7">C99</text>
<text x="64" y="35">Diff 90 Ohm ±10%</text>
<text x="103.1" y="31.5">100nF</text>
<text x="200.9" y="31.5">Diff 90 Ohm ±10%</text>
<text x="74.7" y="63.5">C100</text>
<text x="74.7" y="65.3">100nF</text>
<text x="83.6" y="63.5">C101</text>
<text x="83.6" y="65.3">100nF</text>
<text x="92.5" y="63.5">C102</text>
<text x="92.5" y="65.3">100nF</text>
<text x="163.6" y="70.6">RK3568</text>
<text x="206.2" y="68.8">C103</text>
<text x="206.2" y="70.6">100nF</text>
<text x="215.1" y="68.8">C104</text>
<text x="215.1" y="70.6">100nF</text>
<text x="224" y="68.8">C105</text>
<text x="224" y="70.6">100nF</text>
<text x="85.3" y="75.9">Diff 90 Ohm ±10%</text>
<text x="133.3" y="75.9">Diff 100 Ohm ±10%</text>
<text x="85.3" y="88.3">Diff 90 Ohm ±10%</text>
<text x="133.3" y="88.3">Diff 100 Ohm ±10%</text>
<text x="85.3" y="95.5">Diff 90 Ohm ±10%</text>
<text x="133.3" y="95.5">Diff 100 Ohm ±10%</text>
<text x="163.6" y="100.8">U2W</text>
<text x="85.3" y="107.9">Diff 90 Ohm ±10%</text>
<text x="133.3" y="107.9">Diff 100 Ohm ±10%</text>
<text x="204.3" y="108.1">Diff 85 Ohm ±10%</text>
<text x="204.3" y="113.4">Diff 85 Ohm ±10%</text>
<text x="86.8" y="117.7">Diff 85 Ohm ±10%</text>
<text x="133.3" y="116.8">Diff 100 Ohm ±10%</text>
<text x="204.3" y="118.7">Diff 85 Ohm ±10%</text>
<text x="204.3" y="124.1">Diff 85 Ohm ±10%</text>
<text x="86.8" y="128.4">Diff 85 Ohm ±10%</text>
<text x="133.3" y="129.2">Diff 100 Ohm ±10%</text>
<text x="204.3" y="129.4">Diff 100 Ohm ±10%</text>
<text x="86.8" y="133.7">Diff 100 Ohm ±10%</text>
<text x="211.6" y="138.2">R29</text>
<text x="227.6" y="138.2">200R</text>
<text x="71.1" y="166.6">C106</text>
<text x="80" y="166.6">C107</text>
<text x="88.9" y="166.6">C108</text>
<text x="101.3" y="166.6">C109</text>
<text x="163.6" y="164.8">RK3568</text>
<text x="202.7" y="166.6">C110</text>
<text x="211.6" y="166.6">C111</text>
<text x="220.5" y="166.6">C112</text>
<text x="240" y="166.6">C113</text>
<text x="8.9" y="168.4">RK3568</text>
<text x="71.1" y="168.4">100nF</text>
<text x="80" y="168.4">100nF</text>
<text x="88.9" y="168.4">4.7uF</text>
<text x="101.3" y="168.4">4.7uF</text>
<text x="202.7" y="168.4">100nF</text>
<text x="211.6" y="168.4">100nF</text>
<text x="220.5" y="168.4">4.7uF</text>
<text x="240" y="168.4">4.7uF</text>
</g>
<g font-size="1.6" fill="#004080">
<text x="41.8" y="22">USB3_OTG0_DP</text>
<text x="41.8" y="23.7">USB3_OTG0_DM</text>
<text x="37.3" y="27.3">USB3_OTG0_VBUSDET</text>
<text x="179.6" y="25.5">USB2_HOST2_DP</text>
<text x="179.6" y="27.3">USB2_HOST2_DM</text>
<text x="41.8" y="30.9">USB3_OTG0_ID</text>
<text x="179.6" y="34.4">USB2_HOST3_DP</text>
<text x="40.9" y="38">USB3_HOST1_DP</text>
<text x="40.9" y="39.8">USB3_HOST1_DM</text>
<text x="179.6" y="36.2">USB2_HOST3_DM</text>
<text x="40.9" y="46.9">USB3_AVDD_0V9</text>
<text x="40.9" y="54">USB3_AVDD_1V8</text>
<text x="179.6" y="48.6">USB2_AVDD_0V9</text>
<text x="179.6" y="57.5">USB2_AVDD_1V8</text>
<text x="40.9" y="61.1">USB3_AVDD_3V3</text>
<text x="179.6" y="66.4">USB2_AVDD_3V3</text>
<text x="30.2" y="78.9">USB3_OTG0_SSTXP/SATA0_TXP</text>
<text x="30.2" y="80.6">USB3_OTG0_SSTXN/SATA0_TXN</text>
<text x="30.2" y="84.2">USB3_OTG0_SSRXP/SATA0_RXP</text>
<text x="30.2" y="86">USB3_OTG0_SSRXN/SATA0_RXN</text>
<text x="16.9" y="98.4">USB3_HOST1_SSTXP/SATA1_TXP/QSGMII_TXP_M0</text>
<text x="16.9" y="100.2">USB3_HOST1_SSTXN/SATA1_TXN/QSGMII_TXN_M0</text>
<text x="16.9" y="103.8">USB3_HOST1_SSRXP/SATA1_RXP/QSGMII_RXP_M0</text>
<text x="16.9" y="105.5">USB3_HOST1_SSRXN/SATA1_RXN/QSGMII_RXN_M0</text>
<text x="181.4" y="109.1">PCIE30_TX0P</text>
<text x="181.4" y="110.9">PCIE30_TX0N</text>
<text x="22.2" y="119.8">PCIE20_TXP/SATA2_TXP/QSGMII_TXP_M1</text>
<text x="181.4" y="114.4">PCIE30_TX1P</text>
<text x="181.4" y="116.2">PCIE30_TX1N</text>
<text x="181.4" y="119.8">PCIE30_RX0P</text>
<text x="22.2" y="121.5">PCIE20_TXN/SATA2_TXN/QSGMII_TXN_M1</text>
<text x="22.2" y="125.1">PCIE20_RXP/SATA2_RXP/QSGMII_RXP_M1</text>
<text x="181.4" y="121.5">PCIE30_RX0N</text>
<text x="181.4" y="125.1">PCIE30_RX1P</text>
<text x="22.2" y="126.9">PCIE20_RXN/SATA2_RXN/QSGMII_RXN_M1</text>
<text x="40" y="130.4">PCIE20_REFCLKP</text>
<text x="176" y="130.4">PCIE30_REFCLKP_IN</text>
<text x="181.4" y="126.9">PCIE30_RX1N</text>
<text x="40" y="132.2">PCIE20_REFCLKN</text>
<text x="176" y="132.2">PCIE30_REFCLKN_IN</text>
<text x="36.4" y="139.3">MULTI_PHY0_REFCLKP</text>
<text x="36.4" y="141.1">MULTI_PHY0_REFCLKN</text>
<text x="179.6" y="139.3">PCIE30_RESREF</text>
<text x="36.4" y="146.4">MULTI_PHY1_REFCLKP</text>
<text x="36.4" y="148.2">MULTI_PHY1_REFCLKN</text>
<text x="176" y="148.2">PCIE30_AVDD_0V9_1</text>
<text x="176" y="150">PCIE30_AVDD_0V9_2</text>
<text x="34.7" y="158.9">MULTI_PHY_AVDD_0V9_2</text>
<text x="34.7" y="157.1">MULTI_PHY_AVDD_0V9_1</text>
<text x="177.8" y="160.7">PCIE30_AVDD_1V8</text>
<text x="36.4" y="164.2">MULTI_PHY_AVDD_1V8</text>
</g>
<g font-size="1.6">
<text x="54.6" y="21">P27</text>
<text x="54.6" y="22.7">P28</text>
<text x="54.6" y="26.3">M24</text>
<text x="54.6" y="29.8">L23</text>
<text x="193.3" y="24.5">R2</text>
<text x="193.3" y="26.3">R1</text>
<text x="101" y="35.9" transform="rotate(-90 101 35.9)">2</text>
<text x="101" y="30.8" transform="rotate(-90 101 30.8)">1</text>
<text x="103.1" y="33.2">X5R</text>
<text x="103.1" y="35">10V</text>
<text x="193.3" y="33.4">T2</text>
<text x="193.3" y="35.2">T1</text>
<text x="54.6" y="37">P24</text>
<text x="54.6" y="38.7">P25</text>
<text x="85.3" y="41.8">USB_AVDD_0V9</text>
<text x="103.1" y="36.8">0402_CC</text>
<text x="54.6" y="45.8">P22</text>
<text x="193.3" y="47.6">R8</text>
<text x="216.9" y="43.6">USB_AVDD_0V9</text>
<text x="54.6" y="53">P23</text>
<text x="76.5" y="48.9">USB_AVDD_1V8</text>
<text x="208" y="52.5">USB_AVDD_1V8</text>
<text x="69.9" y="56">VCC_3V3</text>
<text x="193.3" y="56.5">P9</text>
<text x="54.6" y="60.1">M23</text>
<text x="72.5" y="62.8" transform="rotate(-90 72.5 62.8)">1</text>
<text x="81.4" y="62.8" transform="rotate(-90 81.4 62.8)">1</text>
<text x="90.3" y="62.8" transform="rotate(-90 90.3 62.8)">1</text>
<text x="193.3" y="65.4">P10</text>
<text x="201.5" y="61.4">VCC_3V3</text>
<text x="72.5" y="67.9" transform="rotate(-90 72.5 67.9)">2</text>
<text x="74.7" y="70.6">C0201</text>
<text x="74.7" y="67">X5R</text>
<text x="74.7" y="68.8">10V</text>
<text x="81.4" y="67.9" transform="rotate(-90 81.4 67.9)">2</text>
<text x="83.6" y="70.6">C0201</text>
<text x="83.6" y="67">X5R</text>
<text x="83.6" y="68.8">10V</text>
<text x="90.3" y="67.9" transform="rotate(-90 90.3 67.9)">2</text>
<text x="92.5" y="70.6">C0201</text>
<text x="92.5" y="67">X5R</text>
<text x="92.5" y="68.8">10V</text>
<text x="204.1" y="69.9" transform="rotate(-90 204.1 69.9)">1</text>
<text x="213" y="69.9" transform="rotate(-90 213 69.9)">1</text>
<text x="221.9" y="69.9" transform="rotate(-90 221.9 69.9)">1</text>
<text x="54.6" y="77.9">T28</text>
<text x="163.6" y="72.3">BGA636_19R00X19R00X1R20</text>
<text x="204.1" y="75" transform="rotate(-90 204.1 75)">2</text>
<text x="206.2" y="75.9">C0201</text>
<text x="206.2" y="72.3">X5R</text>
<text x="206.2" y="74.1">10V</text>
<text x="213" y="75" transform="rotate(-90 213 75)">2</text>
<text x="215.1" y="75.9">C0201</text>
<text x="215.1" y="72.3">X5R</text>
<text x="215.1" y="74.1">10V</text>
<text x="221.9" y="75" transform="rotate(-90 221.9 75)">2</text>
<text x="224" y="75.9">C0201</text>
<text x="224" y="72.3">X5R</text>
<text x="224" y="74.1">10V</text>
<text x="54.6" y="79.6">T27</text>
<text x="54.6" y="83.2">R28</text>
<text x="54.6" y="85">R27</text>
<text x="54.6" y="97.4">V28</text>
<text x="54.6" y="99.2">V27</text>
<text x="54.6" y="102.7">U28</text>
<text x="54.6" y="104.5">U27</text>
<text x="193.3" y="108.1">AA28</text>
<text x="193.3" y="109.9">AA27</text>
<text x="193.3" y="113.4">AB28</text>
<text x="54.6" y="118.7">W27</text>
<text x="193.3" y="115.2">AB27</text>
<text x="193.3" y="118.7">AC28</text>
<text x="54.6" y="120.5">W28</text>
<text x="54.6" y="124.1">Y27</text>
<text x="54.6" y="125.9">Y28</text>
<text x="193.3" y="120.5">AC27</text>
<text x="193.3" y="124.1">AD28</text>
<text x="193.3" y="125.9">AD27</text>
<text x="54.6" y="129.4">V24</text>
<text x="54.6" y="131.2">V25</text>
<text x="193.3" y="129.4">Y25</text>
<text x="193.3" y="131.2">AA25</text>
<text x="54.6" y="138.3">R24</text>
<text x="54.6" y="140.1">R25</text>
<text x="193.3" y="138.3">U19</text>
<text x="215.1" y="143.2">VDDA_0V9</text>
<text x="216.6" y="138.3">1</text>
<text x="225.3" y="138.3">2</text>
<text x="227.6" y="139.9">R0201</text>
<text x="232.9" y="138.1">1%</text>
<text x="54.6" y="145.4">U25</text>
<text x="54.6" y="147.2">U24</text>
<text x="193.3" y="147.2">U21</text>
<text x="193.3" y="149">U20</text>
<text x="83.6" y="152.1">VDDA_0V9</text>
<text x="234.7" y="155.6">VCCA_1V8</text>
<text x="54.6" y="157.9">R21</text>
<text x="54.6" y="156.1">R20</text>
<text x="96" y="159.2">VCCA_1V8</text>
<text x="193.3" y="159.6">U22</text>
<text x="54.6" y="163.2">R22</text>
<text x="69" y="165.9" transform="rotate(-90 69 165.9)">1</text>
<text x="77.9" y="165.9" transform="rotate(-90 77.9 165.9)">1</text>
<text x="86.7" y="165.9" transform="rotate(-90 86.7 165.9)">1</text>
<text x="99.2" y="165.9" transform="rotate(-90 99.2 165.9)">1</text>
<text x="163.6" y="166.6">BGA636_19R00X19R00X1R20</text>
<text x="200.5" y="167.7" transform="rotate(-90 200.5 167.7)">1</text>
<text x="209.4" y="167.7" transform="rotate(-90 209.4 167.7)">1</text>
<text x="218.3" y="167.7" transform="rotate(-90 218.3 167.7)">1</text>
<text x="237.9" y="167.7" transform="rotate(-90 237.9 167.7)">1</text>
<text x="8.9" y="170.1">BGA636_19R00X19R00X1R20</text>
<text x="69" y="171" transform="rotate(-90 69 171)">2</text>
<text x="71.1" y="173.7">C0201</text>
<text x="71.1" y="170.1">X5R</text>
<text x="71.1" y="171.9">10V</text>
<text x="77.9" y="171" transform="rotate(-90 77.9 171)">2</text>
<text x="80" y="173.7">C0201</text>
<text x="80" y="170.1">X5R</text>
<text x="80" y="171.9">10V</text>
<text x="86.7" y="171" transform="rotate(-90 86.7 171)">2</text>
<text x="88.9" y="173.7">0402_CC</text>
<text x="88.9" y="170.1">X5R</text>
<text x="88.9" y="171.9">6.3V</text>
<text x="99.2" y="171" transform="rotate(-90 99.2 171)">2</text>
<text x="101.3" y="173.7">0402_CC</text>
<text x="101.3" y="170.1">X5R</text>
<text x="101.3" y="171.9">6.3V</text>
<text x="200.5" y="172.8" transform="rotate(-90 200.5 172.8)">2</text>
<text x="202.7" y="173.7">C0201</text>
<text x="202.7" y="170.1">X5R</text>
<text x="202.7" y="171.9">10V</text>
<text x="209.4" y="172.8" transform="rotate(-90 209.4 172.8)">2</text>
<text x="211.6" y="173.7">C0201</text>
<text x="211.6" y="170.1">X5R</text>
<text x="211.6" y="171.9">10V</text>
<text x="218.3" y="172.8" transform="rotate(-90 218.3 172.8)">2</text>
<text x="220.5" y="173.7">0402_CC</text>
<text x="220.5" y="170.1">X5R</text>
<text x="220.5" y="171.9">6.3V</text>
<text x="237.9" y="172.8" transform="rotate(-90 237.9 172.8)">2</text>
<text x="240" y="173.7">0402_CC</text>
<text x="240" y="170.1">X5R</text>
<text x="240" y="171.9">6.3V</text>
<text x="245.9" y="197.1">iTOP-3568</text>
<text x="232.9" y="202.5">Date:</text>
<text x="244.5" y="202.7">Friday, November 20, 2020</text>
<text x="244.7" y="200.1">topeet_rk3568_coreddr4x2_v1_1</text>
<text x="275.4" y="202.7">Rev:</text>
<text x="282.4" y="202.5">V1.2</text>
<text x="232.9" y="205.2">Designed by:</text>
<text x="245.4" y="205.2">TOPEET</text>
<text x="255.7" y="205.2">Reviewed by:</text>
<text x="267" y="205.2">TOPEET</text>
<text x="275.4" y="205.4">Sheet:</text>
<text x="282.4" y="205.2">8</text>
<text x="285" y="205.2">of</text>
<text x="288.4" y="205.2">20</text>
</g>
<g font-size="1.6" fill="#f00">
<text x="74.7" y="21.5">USB3_OTG0_DP</text>
<text x="74.7" y="23.3">USB3_OTG0_DM</text>
<text x="110.2" y="26.9">USB3_OTG0_VBUSDET</text>
<text x="213.4" y="25.1">USB2_HOST2_DP</text>
<text x="213.4" y="26.9">USB2_HOST2_DM</text>
<text x="74.7" y="30.4">USB3_OTG0_ID</text>
<text x="213.4" y="34">USB2_HOST3_DP</text>
<text x="213.4" y="35.8">USB2_HOST3_DM</text>
<text x="74.7" y="37.5">USB3_HOST1_DP</text>
<text x="74.7" y="39.3">USB3_HOST1_DM</text>
<text x="60.8" y="77.7">USB3_OTG0_SSTXP/SATA0_TXP</text>
<text x="110.6" y="77.7">USB3_OTG0_SSTXP/SATA0_TXP</text>
<text x="60.8" y="79.5">USB3_OTG0_SSTXN/SATA0_TXN</text>
<text x="60.8" y="83">USB3_OTG0_SSRXP/SATA0_RXP</text>
<text x="90.7" y="78.4">USB3_OTG0_SSTXP</text>
<text x="90.7" y="80.2">USB3_OTG0_SSTXN</text>
<text x="90.7" y="83.8">USB3_OTG0_SSRXP</text>
<text x="110.6" y="79.5">USB3_OTG0_SSTXN/SATA0_TXN</text>
<text x="110.6" y="83">USB3_OTG0_SSRXP/SATA0_RXP</text>
<text x="140.5" y="78.4">SATA0_TXP</text>
<text x="140.5" y="80.2">SATA0_TXN</text>
<text x="140.5" y="83.8">SATA0_RXP</text>
<text x="60.8" y="84.8">USB3_OTG0_SSRXN/SATA0_RXN</text>
<text x="90.7" y="85.6">USB3_OTG0_SSRXN</text>
<text x="110.6" y="84.8">USB3_OTG0_SSRXN/SATA0_RXN</text>
<text x="140.5" y="85.6">SATA0_RXN</text>
<text x="60.8" y="97.2">USB3_HOST1_SSTXP/SATA1_TXP</text>
<text x="60.8" y="99">USB3_HOST1_SSTXN/SATA1_TXN</text>
<text x="90.7" y="98">USB3_HOST1_SSTXP</text>
<text x="90.7" y="99.8">USB3_HOST1_SSTXN</text>
<text x="110.6" y="97.2">USB3_HOST1_SSTXP/SATA1_TXP</text>
<text x="110.6" y="99">USB3_HOST1_SSTXN/SATA1_TXN</text>
<text x="140.5" y="98">SATA1_TXP</text>
<text x="140.5" y="99.8">SATA1_TXN</text>
<text x="60.8" y="102.6">USB3_HOST1_SSRXP/SATA1_RXP</text>
<text x="60.8" y="104.3">USB3_HOST1_SSRXN/SATA1_RXN</text>
<text x="90.7" y="103.3">USB3_HOST1_SSRXP</text>
<text x="90.7" y="105.1">USB3_HOST1_SSRXN</text>
<text x="110.6" y="102.6">USB3_HOST1_SSRXP/SATA1_RXP</text>
<text x="110.6" y="104.3">USB3_HOST1_SSRXN/SATA1_RXN</text>
<text x="140.5" y="103.3">SATA1_RXP</text>
<text x="140.5" y="105.1">SATA1_RXN</text>
<text x="224" y="108.7">PCIE30_TX0P</text>
<text x="224" y="110.4">PCIE30_TX0N</text>
<text x="60.8" y="118.6">PCIE20_TXP/SATA2_TXP</text>
<text x="90.7" y="119.3">PCIE20_TXP</text>
<text x="110.6" y="118.6">PCIE20_TXP/SATA2_TXP</text>
<text x="140.5" y="119.3">SATA2_TXP</text>
<text x="224" y="114">PCIE30_TX1P</text>
<text x="224" y="115.8">PCIE30_TX1N</text>
<text x="224" y="119.3">PCIE30_RX0P</text>
<text x="60.8" y="120.4">PCIE20_TXN/SATA2_TXN</text>
<text x="60.8" y="123.9">PCIE20_RXP/SATA2_RXP</text>
<text x="60.8" y="125.7">PCIE20_RXN/SATA2_RXN</text>
<text x="90.7" y="121.1">PCIE20_TXN</text>
<text x="90.7" y="124.7">PCIE20_RXP</text>
<text x="110.6" y="120.4">PCIE20_TXN/SATA2_TXN</text>
<text x="110.6" y="123.9">PCIE20_RXP/SATA2_RXP</text>
<text x="110.6" y="125.7">PCIE20_RXN/SATA2_RXN</text>
<text x="140.5" y="121.1">SATA2_TXN</text>
<text x="140.5" y="124.7">SATA2_RXP</text>
<text x="224" y="121.1">PCIE30_RX0N</text>
<text x="224" y="124.7">PCIE30_RX1P</text>
<text x="90.7" y="130">PCIE20_REFCLKP</text>
<text x="90.7" y="131.8">PCIE20_REFCLKN</text>
<text x="90.7" y="126.4">PCIE20_RXN</text>
<text x="140.5" y="126.4">SATA2_RXN</text>
<text x="224" y="126.4">PCIE30_RX1N</text>
<text x="224" y="130">PCIE30_REFCLKP_IN</text>
<text x="224" y="131.8">PCIE30_REFCLKN_IN</text>
<text x="197.7" y="138.1">PCIE30_RESREF</text>
</g>
<g font-size="1.3">
<text x="30.8" y="1.3">5</text>
<text x="88.8" y="1.3">4</text>
<text x="146.9" y="1.3">3</text>
<text x="205" y="1.3">2</text>
<text x="263.1" y="1.3">1</text>
<text x=".5" y="28.4">D</text>
<text x="292.6" y="28.4">D</text>
<text x=".5" y="79.5">C</text>
<text x="292.6" y="79.5">C</text>
<text x=".5" y="130.6">B</text>
<text x="292.6" y="130.6">B</text>
<text x=".5" y="181.7">A</text>
<text x="292.6" y="181.7">A</text>
<text x="30.8" y="207.4">5</text>
<text x="88.8" y="207.4">4</text>
<text x="146.9" y="207.4">3</text>
<text x="205" y="207.4">2</text>
<text x="263.1" y="207.4">1</text>
</g>
</svg>
